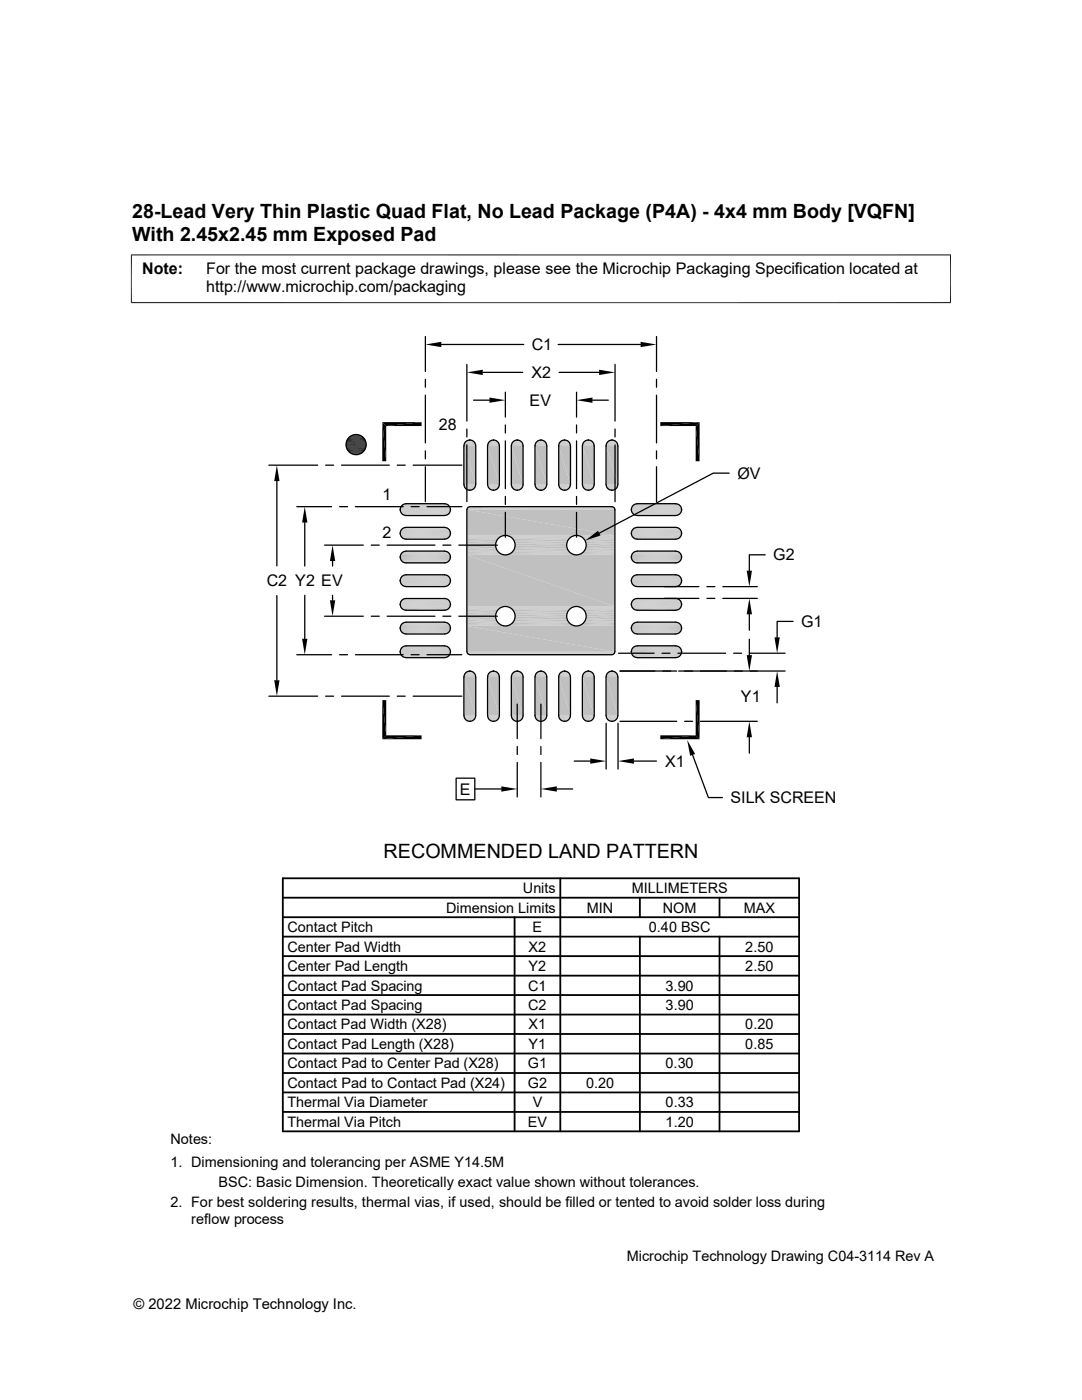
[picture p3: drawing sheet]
<svg xmlns="http://www.w3.org/2000/svg" width="216mm" height="279mm" viewBox="0 0 216 279" stroke-linecap="round" stroke-linejoin="round" font-family="sans-serif">
<path d="M93.2 101.5h29.5M93.2 101.7h29.5M93.2 101.4h29.4M93.3 101.3h29.3M93.4 101.2h29.1M93.5 101.2h28.9M93.5 101.1h28.8" fill="none" stroke="#c0c0c0" stroke-width=".2"/>
<g fill="#c0c0c0">
<path d="M93.2 101.7l29.5 5.1h-29.5z"/>
<path d="M93.2 101.7h29.5v5.1z"/>
</g>
<g fill="none" stroke="#c0c0c0" stroke-width=".2">
<path d="M93.2 106.9h7.4M93.2 107h7.1M93.2 107.1h6.8M93.2 110.4h6.8M93.2 110.6h7.1M93.2 110.7h7.4M101 110.7h13.9M101 106.9h13.9M101.4 110.6h13.1M101.4 107h13.1M101.7 107.1h12.5M101.7 110.4h12.5"/>
<path d="M115.2 106.9h7.5M115.2 110.7h7.5M115.5 110.6h7.2M115.5 107h7.2M115.9 110.4h6.8M115.9 107.1h6.8"/>
</g>
<path d="M93.2 107.4h6.5M102 107.4h11.9M116.2 107.4h6.5" fill="none" stroke="#c0c0c0" stroke-width=".25"/>
<path d="M93.2 107.6h6.2M102.3 107.6h11.3M116.5 107.6h6.2" fill="none" stroke="#c0c0c0" stroke-width=".28"/>
<path d="M93.2 107.9h6M93.2 108.3h5.8M93.2 109.3h5.8M102.5 107.9h10.9M102.7 109.3h10.5M102.7 108.3h10.5M116.7 107.9h6M116.8 109.3h5.9M116.8 108.3h5.9" fill="none" stroke="#c0c0c0" stroke-width=".34"/>
<path d="M93.2 108.6h5.7M93.2 109h5.7M102.7 109h10.4M102.7 108.6h10.4M116.9 109h5.8M116.9 108.6h5.8" fill="none" stroke="#c0c0c0" stroke-width=".36"/>
<path d="M93.2 109.7h6M102.5 109.7h10.9M116.7 109.7h6" fill="none" stroke="#c0c0c0" stroke-width=".32"/>
<path d="M93.2 110h6.2M102.3 110h11.3M116.5 110h6.2" fill="none" stroke="#c0c0c0" stroke-width=".3"/>
<path d="M93.2 110.2h6.5M102 110.2h11.9M116.2 110.2h6.5" fill="none" stroke="#c0c0c0" stroke-width=".23"/>
<g fill="#c0c0c0">
<path d="M93.2 110.7l29.5 10.3h-29.5z"/>
<path d="M93.2 110.7h29.5v10.3z"/>
</g>
<g fill="none" stroke="#c0c0c0" stroke-width=".2">
<path d="M93.2 121.1h7.4M93.2 121.2h7.1M93.2 121.3h6.8M93.2 124.6h6.8M93.2 124.8h7.1M93.2 124.9h7.4M101 124.9h13.9M101 121.1h13.9M101.4 124.8h13.1M101.4 121.2h13.1M101.7 121.3h12.5M101.7 124.6h12.5"/>
<path d="M115.2 121.1h7.5M115.2 124.9h7.5M115.5 124.8h7.2M115.5 121.2h7.2M115.9 124.6h6.8M115.9 121.3h6.8"/>
</g>
<path d="M93.2 121.5h6.5M102 121.5h11.9M116.2 121.5h6.5" fill="none" stroke="#c0c0c0" stroke-width=".23"/>
<path d="M93.2 121.8h6.2M102.3 121.8h11.3M116.5 121.8h6.2" fill="none" stroke="#c0c0c0" stroke-width=".3"/>
<path d="M93.2 122.1h6M102.5 122.1h10.9M116.7 122.1h6" fill="none" stroke="#c0c0c0" stroke-width=".32"/>
<path d="M93.2 122.4h5.8M93.2 123.5h5.8M93.2 123.8h6M102.5 123.8h10.9M102.7 123.5h10.5M102.7 122.4h10.5M116.7 123.8h6M116.8 123.5h5.9M116.8 122.4h5.9" fill="none" stroke="#c0c0c0" stroke-width=".34"/>
<path d="M93.2 122.8h5.7M93.2 123.2h5.7M102.7 123.2h10.4M102.7 122.8h10.4M116.9 123.2h5.8M116.9 122.8h5.8" fill="none" stroke="#c0c0c0" stroke-width=".36"/>
<path d="M93.2 124.2h6.2M102.3 124.2h11.3M116.5 124.2h6.2" fill="none" stroke="#c0c0c0" stroke-width=".28"/>
<path d="M93.2 124.4h6.5M102 124.4h11.9M116.2 124.4h6.5" fill="none" stroke="#c0c0c0" stroke-width=".25"/>
<g fill="#c0c0c0">
<path d="M93.2 124.9l29.5 5.2h-29.5z"/>
<path d="M93.2 124.9h29.5v5.2z"/>
</g>
<g fill="none" stroke="#c0c0c0" stroke-width=".2">
<path d="M79.8 101.8h10.1M79.8 111.3h10.1M79.9 101.4h10M79.9 106.1h10M79.9 115.6h10M79.9 106.7h10M79.9 116.2h10M79.9 102.2h9.9M79.9 106.9h9.9M79.9 111.7h9.9M79.9 116.4h9.9M79.9 101.2h9.9"/>
<path d="M79.9 105.9h9.9M79.9 110.7h9.9M79.9 115.4h9.9M80 102.4h9.7M80 107.1h9.7M80 111.8h9.7M80 116.6h9.7M80 101h9.7M80 105.7h9.7M80 110.5h9.7M80 115.2h9.7M80 119.9h9.7"/>
<path d="M80.1 102.5h9.5M80.1 107.3h9.5M80.1 112h9.5M80.1 116.7h9.5M80.1 100.9h9.5M80.1 105.6h9.5M80.1 110.3h9.5M80.1 115.1h9.5M80.1 119.8h9.5M80.3 100.7h9.2M80.3 105.5h9.2M80.3 110.2h9.2"/>
<path d="M80.3 114.9h9.2M80.3 119.7h9.2M80.3 102.7h9.2M80.3 107.4h9.2M80.3 112.1h9.2M80.3 116.9h9.2M80.4 100.6h8.9M80.4 105.4h8.9M80.4 110.1h8.9M80.4 114.8h8.9M80.4 119.5h8.9M80.4 102.8h8.9"/>
<path d="M80.4 107.5h8.9M80.4 112.2h8.9M80.4 116.9h8.9M80.6 102.8h8.5M80.6 107.6h8.5M80.6 112.3h8.5M80.6 117h8.5M80.6 100.6h8.5M80.6 105.3h8.5M80.6 110h8.5M80.6 114.8h8.5M80.6 119.5h8.5"/>
<path d="M80.8 100.5h8.1M80.8 105.3h8.1M80.8 110h8.1M80.8 119.4h8.1M80.8 107.6h8.1M80.8 112.3h8.1M80.8 117.1h8.1M126 101.8h10M126 111.3h10M126 101.4h10M126 106.1h10M126 115.6h10"/>
<path d="M126 106.7h10M126 116.2h10M126 102.2h9.9M126 106.9h9.9M126 111.7h9.9M126 116.4h9.9M126 101.2h9.9M126 105.9h9.9M126 110.7h9.9M126 115.4h9.9M126.1 101h9.7M126.1 105.7h9.7"/>
<path d="M126.1 110.5h9.7M126.1 115.2h9.7M126.1 119.9h9.7M126.1 102.4h9.7M126.1 107.1h9.7M126.1 111.8h9.7M126.1 116.6h9.7M126.2 102.5h9.5M126.2 107.3h9.5M126.2 112h9.5M126.2 116.7h9.5M126.2 100.9h9.5"/>
<path d="M126.2 105.6h9.5M126.2 110.3h9.5M126.2 115.1h9.5M126.2 119.8h9.5M126.4 100.7h9.2M126.4 105.5h9.2M126.4 110.2h9.2M126.4 114.9h9.2M126.4 119.7h9.2M126.4 102.7h9.2M126.4 107.4h9.2M126.4 112.1h9.2"/>
<path d="M126.4 116.9h9.2M126.6 102.8h8.8M126.6 107.5h8.8M126.6 112.2h8.8M126.6 116.9h8.8M126.6 100.6h8.8M126.6 105.4h8.8M126.6 110.1h8.8M126.6 114.8h8.8M126.6 119.5h8.8M126.7 102.8h8.5M126.7 107.6h8.5"/>
<path d="M126.7 112.3h8.5M126.7 117h8.5M126.7 100.6h8.5M126.7 105.3h8.5M126.7 110h8.5M126.7 114.8h8.5M126.7 119.5h8.5M126.9 107.6h8.1M126.9 112.3h8.1M126.9 117.1h8.1M126.9 100.5h8.1M126.9 105.3h8.1"/>
<path d="M126.9 110h8.1M126.9 119.4h8.1M79.8 120.5h10.1M79.8 130h10.1M79.9 125h10M79.9 130.4h10M79.9 125.7h10M79.9 130.6h9.9M79.9 121.1h9.9M79.9 125.8h9.9M79.9 120.1h9.9M79.9 124.9h9.9"/>
<path d="M79.9 129.6h9.9M80 121.3h9.7M80 126h9.7M80 130.7h9.7M80 124.7h9.7M80 129.4h9.7M80.1 121.4h9.5M80.1 126.2h9.5M80.1 130.9h9.5M80.1 124.5h9.5M80.1 129.2h9.5M80.3 124.4h9.2"/>
<path d="M80.3 129.1h9.2M80.3 121.6h9.2M80.3 126.3h9.2M80.3 131h9.2M80.4 124.3h8.9M80.4 129h8.9M80.4 121.7h8.9M80.4 126.4h8.9M80.4 131.1h8.9M80.6 121.8h8.5M80.6 126.5h8.5M80.6 131.2h8.5"/>
<path d="M80.6 124.2h8.5M80.6 128.9h8.5M80.8 124.2h8.1M80.8 128.9h8.1M80.8 126.5h8.1M80.8 131.2h8.1M93.2 130.1h29.5M93.2 130.2h29.5M93.2 130.3h29.5M93.2 130.4h29.4M93.3 130.5h29.3M93.4 130.6h29.1"/>
<path d="M93.5 130.6h28.9M93.5 130.6h28.8M126 120.5h10M126 130h10M126 125h10M126 130.4h10M126 125.7h10M126 130.6h9.9M126 121.1h9.9M126 125.8h9.9M126 120.1h9.9M126 124.9h9.9"/>
<path d="M126 129.6h9.9M126.1 124.7h9.7M126.1 129.4h9.7M126.1 121.3h9.7M126.1 126h9.7M126.1 130.7h9.7M126.2 121.4h9.5M126.2 126.2h9.5M126.2 130.9h9.5M126.2 124.5h9.5M126.2 129.2h9.5M126.4 124.4h9.2"/>
<path d="M126.4 129.1h9.2M126.4 121.6h9.2M126.4 126.3h9.2M126.4 131h9.2M126.6 121.7h8.8M126.6 126.4h8.8M126.6 131.1h8.8M126.6 124.3h8.8M126.6 129h8.8M126.7 121.8h8.5M126.7 126.5h8.5M126.7 131.2h8.5"/>
<path d="M126.7 124.2h8.5M126.7 128.9h8.5M126.9 126.5h8.1M126.9 131.2h8.1M126.9 124.2h8.1M126.9 128.9h8.1"/>
</g>
<g fill="none" stroke="#c0c0c0" stroke-width=".21">
<path d="M79.8 101.6h10.1M79.8 106.3h10.1M79.8 111.1h10.1M79.8 115.8h10.1M79.8 106.5h10.1M79.8 116h10.1M79.9 110.8h10M79.9 102h10M79.9 111.5h10M126 101.6h10M126 106.3h10M126 111.1h10"/>
<path d="M126 115.8h10M126 106.5h10M126 116h10M126 110.8h10M126 102h10M126 111.5h10M79.8 125.2h10.1M79.8 120.7h10.1M79.8 125.5h10.1M79.8 130.2h10.1M79.9 120.3h10M79.9 129.8h10"/>
<path d="M79.9 120.9h10M126 125.2h10M126 120.7h10M126 125.5h10M126 130.2h10M126 120.3h10M126 129.8h10M126 120.9h10"/>
</g>
<g fill="#c0c0c0">
<path d="M93.5 133.9h.4z"/>
<path d="M98.3 133.9h.4z"/>
<path d="M103 133.9h.4z"/>
<path d="M107.7 133.9h.4z"/>
<path d="M112.5 133.9h.3z"/>
<path d="M117.2 133.9h.4z"/>
<path d="M121.9 133.9h.4z"/>
<path d="M112.4 133.9h.5z"/>
<path d="M112.5 133.9h.4z"/>
<path d="M107.7 133.9h.5z"/>
<path d="M93.5 133.9h.5z"/>
<path d="M98.1 134h.8z"/>
<path d="M98.3 133.9l.6 .1z"/>
<path d="M93.3 134h.8z"/>
<path d="M93.5 133.9l.6 .1z"/>
<path d="M121.7 134h.9z"/>
<path d="M121.9 133.9l.7 .1z"/>
<path d="M116.9 134h.9z"/>
<path d="M117.2 133.9l.6 .1z"/>
<path d="M112.2 134h.9z"/>
<path d="M112.4 133.9l.7 .1z"/>
<path d="M107.5 134h.9z"/>
<path d="M107.7 133.9l.7 .1z"/>
<path d="M102.7 134h1z"/>
<path d="M103 133.9l.7 .1z"/>
<path d="M98 134h.9z"/>
<path d="M93.3 134h.9z"/>
<path d="M97.9 134.1h1.2z"/>
<path d="M98 134l1.1 .1z"/>
<path d="M93.2 134.1h1.1z"/>
<path d="M93.3 134l1 .1z"/>
<path d="M121.5 134.1l.2-.1 1.1 .1z"/>
<path d="M121.7 134l1.1 .1z"/>
<path d="M116.7 134.1l.2-.1 1.1 .1z"/>
<path d="M116.9 134l1.1 .1z"/>
<path d="M112 134.1l.2-.1 1.1 .1z"/>
<path d="M112.2 134l1.1 .1z"/>
<path d="M107.3 134.1l.2-.1 1.1 .1z"/>
<path d="M107.5 134l1.1 .1z"/>
<path d="M102.6 134.1l.1-.1 1.2 .1z"/>
<path d="M102.7 134l1.2 .1z"/>
<path d="M97.8 134.1h1.3z"/>
<path d="M93.1 134.1h1.3z"/>
<path d="M93.2 134.1h1.2z"/>
<path d="M97.7 134.2h1.5z"/>
<path d="M97.8 134.1l1.4 .1z"/>
<path d="M93 134.2h1.5z"/>
<path d="M93.1 134.1l1.4 .1z"/>
<path d="M121.3 134.3l.2-.2 1.5 .2z"/>
<path d="M121.5 134.1h1.3l.2 .2z"/>
<path d="M116.5 134.3l.2-.2 1.5 .2z"/>
<path d="M116.7 134.1h1.3l.2 .2z"/>
<path d="M111.8 134.3l.2-.2 1.5 .2z"/>
<path d="M112 134.1h1.3l.2 .2z"/>
<path d="M107.1 134.3l.2-.2 1.5 .2z"/>
<path d="M107.3 134.1h1.3l.2 .2z"/>
<path d="M102.4 134.3l.2-.2 1.4 .2z"/>
<path d="M102.6 134.1h1.3l.1 .2z"/>
<path d="M97.6 134.3h1.7z"/>
<path d="M97.7 134.2l1.6 .1z"/>
<path d="M92.9 134.3h1.7z"/>
<path d="M93 134.2l1.6 .1z"/>
<path d="M97.6 134.3h1.8h-1.8z"/>
<path d="M97.6 134.3h1.8z"/>
<path d="M92.9 134.3h1.7h-1.8z"/>
<path d="M121.3 134.3l1.8 .2h-2z"/>
<path d="M121.3 134.3h1.7l.1 .2z"/>
<path d="M116.5 134.3l1.9 .2h-2z"/>
<path d="M116.5 134.3h1.7l.2 .2z"/>
<path d="M111.8 134.3l1.8 .2h-1.9z"/>
<path d="M111.8 134.3h1.7l.1 .2z"/>
<path d="M107.1 134.3l1.8 .2h-1.9z"/>
<path d="M107.1 134.3h1.7l.1 .2z"/>
<path d="M102.4 134.3l1.8 .2h-2z"/>
<path d="M102.4 134.3h1.6l.2 .2z"/>
<path d="M97.6 134.3l1.9 .2h-2z"/>
<path d="M97.6 134.3h1.8l.1 .2z"/>
<path d="M92.8 134.3l1.9 .2h-1.9z"/>
<path d="M92.8 134.3h1.8l.1 .2z"/>
</g>
<path d="M97.5 134.5h2" fill="none" stroke="#c0c0c0" stroke-width=".2"/>
<path d="M97.5 134.5h2z" fill="#c0c0c0"/>
<path d="M92.7 134.5h2.1" fill="none" stroke="#c0c0c0" stroke-width=".2"/>
<path d="M92.8 134.5h2z" fill="#c0c0c0"/>
<g fill="none" stroke="#c0c0c0" stroke-width=".2">
<path d="M92.6 134.8h2.3M92.6 134.9h2.3M92.6 134.7h2.2M92.6 134.6h2.2M97.3 134.8h2.3M97.3 134.9h2.3M97.4 134.7h2.2M97.4 134.6h2.2M102.1 134.5h2.2M106.8 134.5h2.2M111.6 134.5h2.1M116.3 134.5h2.2"/>
<path d="M121 134.5h2.2"/>
</g>
<path d="M102 135h2.4M102 134.8h2.4M106.7 135h2.4M106.8 134.8h2.3M111.5 135h2.3M111.5 134.8h2.3M116.2 135h2.4M116.2 134.8h2.4M120.9 135h2.4M120.9 134.8h2.4" fill="none" stroke="#c0c0c0" stroke-width=".23"/>
<path d="M92.6 135h2.3M97.3 135h2.4" fill="none" stroke="#c0c0c0" stroke-width=".21"/>
<g fill="#c0c0c0">
<path d="M120.9 135.1l2.4 7.7h-2.4z"/>
<path d="M120.9 135.1h2.4v7.7z"/>
<path d="M116.2 135.1l2.4 7.7h-2.4z"/>
<path d="M116.2 135.1h2.4v7.7z"/>
<path d="M111.5 135.1l2.3 7.7h-2.3z"/>
<path d="M111.5 135.1h2.3v7.7z"/>
<path d="M106.7 135.1l2.4 7.7h-2.4z"/>
<path d="M106.7 135.1h2.4v7.7z"/>
<path d="M102 135.1l2.4 7.7h-2.4z"/>
<path d="M102 135.1h2.4v7.7z"/>
<path d="M97.3 135.1l2.4 7.7h-2.4z"/>
<path d="M97.3 135.1h2.4v7.7z"/>
<path d="M92.6 135.1l2.3 7.7h-2.3z"/>
<path d="M92.6 135.1h2.3v7.7z"/>
</g>
<path d="M92.6 142.9h2.3M92.6 143.3h2.2M97.3 142.9h2.4M97.4 143.3h2.2" fill="none" stroke="#c0c0c0" stroke-width=".2"/>
<path d="M102 142.9h2.4M106.7 142.9h2.4M111.5 142.9h2.3M116.2 142.9h2.4M120.9 142.9h2.4" fill="none" stroke="#c0c0c0" stroke-width=".23"/>
<path d="M92.6 143.1h2.3M97.3 143.1h2.3M102 143.1h2.4M102.1 143.3h2.2M106.8 143.1h2.3M106.8 143.3h2.2M111.5 143.1h2.3M111.6 143.3h2.1M116.2 143.1h2.4M116.3 143.3h2.2M120.9 143.1h2.4M121 143.3h2.2" fill="none" stroke="#c0c0c0" stroke-width=".21"/>
<path d="M97.5 143.4l1.9 .2h-1.8z" fill="#c0c0c0"/>
<path d="M97.5 143.5h2" fill="none" stroke="#c0c0c0" stroke-width=".2"/>
<path d="M92.7 143.4l2 .2h-1.9z" fill="#c0c0c0"/>
<path d="M92.7 143.5h2.1" fill="none" stroke="#c0c0c0" stroke-width=".2"/>
<g fill="#c0c0c0">
<path d="M121.1 143.4l1.9 .2h-1.7z"/>
<path d="M121.1 143.4h2l-.1 .2z"/>
<path d="M116.4 143.4l1.8 .2h-1.7z"/>
<path d="M116.4 143.4h2l-.2 .2z"/>
<path d="M111.7 143.4l1.8 .2h-1.7z"/>
<path d="M111.7 143.4h1.9l-.1 .2z"/>
<path d="M107 143.4l1.8 .2h-1.7z"/>
<path d="M107 143.4h1.9l-.1 .2z"/>
<path d="M102.2 143.4l1.8 .2h-1.6z"/>
<path d="M102.2 143.4h2l-.2 .2z"/>
<path d="M97.6 143.6l1.6 .1h-1.5z"/>
<path d="M97.6 143.6h1.8l-.2 .1z"/>
<path d="M92.8 143.6l1.7 .1h-1.5z"/>
<path d="M92.8 143.6h1.9l-.2 .1z"/>
<path d="M121.3 143.6l1.5 .2h-1.3z"/>
<path d="M121.3 143.6h1.7l-.2 .2z"/>
<path d="M116.5 143.6l1.5 .2h-1.3z"/>
<path d="M116.5 143.6h1.7l-.2 .2z"/>
<path d="M111.8 143.6l1.5 .2h-1.3z"/>
<path d="M111.8 143.6h1.7l-.2 .2z"/>
<path d="M107.1 143.6l1.5 .2h-1.3z"/>
<path d="M107.1 143.6h1.7l-.2 .2z"/>
<path d="M102.4 143.6l1.5 .2h-1.3z"/>
<path d="M102.4 143.6h1.6l-.1 .2z"/>
<path d="M97.7 143.7l1.4 .1h-1.2z"/>
<path d="M97.7 143.7h1.5l-.1 .1z"/>
<path d="M93 143.7l1.3 .1h-1.1z"/>
<path d="M93 143.7h1.5l-.2 .1z"/>
<path d="M121.5 143.8l1.1 .1z"/>
<path d="M121.5 143.8h1.3l-.2 .1z"/>
<path d="M116.7 143.8l1.1 .1z"/>
<path d="M116.7 143.8h1.3l-.2 .1z"/>
<path d="M112 143.8l1.1 .1z"/>
<path d="M112 143.8h1.3l-.2 .1z"/>
<path d="M107.3 143.8l1.1 .1z"/>
<path d="M107.3 143.8h1.3l-.2 .1z"/>
<path d="M102.6 143.8l1.1 .1z"/>
<path d="M102.6 143.8h1.3l-.2 .1z"/>
<path d="M97.9 143.8l1 .1z"/>
<path d="M97.9 143.8h1.2z"/>
<path d="M93.2 143.8l.9 .1z"/>
<path d="M93.2 143.8h1.1z"/>
<path d="M121.7 143.9h.6z"/>
<path d="M121.7 143.9h.9z"/>
<path d="M116.9 143.9h.7z"/>
<path d="M116.9 143.9h.9z"/>
<path d="M112.2 143.9h.7z"/>
<path d="M112.2 143.9h.9z"/>
<path d="M107.5 143.9h.7z"/>
<path d="M107.5 143.9h.9z"/>
<path d="M102.7 143.9h.7z"/>
<path d="M102.7 143.9h1z"/>
<path d="M93.5 144h.4z"/>
<path d="M98.3 144h.4z"/>
<path d="M103 144h.4z"/>
<path d="M107.7 144h.4z"/>
<path d="M112.5 144h.3z"/>
<path d="M117.2 144h.4z"/>
<path d="M121.9 144h.4z"/>
<path d="M121.9 143.9l.4 .1z"/>
<path d="M121.9 143.9h.4z"/>
<path d="M117.2 143.9l.4 .1z"/>
<path d="M117.2 143.9h.4z"/>
<path d="M112.4 143.9l.4 .1z"/>
<path d="M112.4 143.9h.5z"/>
<path d="M107.7 143.9l.4 .1z"/>
<path d="M107.7 143.9h.5z"/>
<path d="M103 143.9l.4 .1z"/>
<path d="M103 143.9h.4z"/>
<path d="M98.1 143.9l.6 .1z"/>
<path d="M98.1 143.9h.8z"/>
<path d="M93.3 143.9l.6 .1z"/>
<path d="M93.3 143.9h.8z"/>
<path d="M93.5 87.8h.4z"/>
<path d="M98.3 87.8h.4z"/>
<path d="M103 87.8h.4z"/>
<path d="M107.7 87.8h.4z"/>
<path d="M112.5 87.8h.3z"/>
<path d="M117.2 87.8h.4z"/>
<path d="M121.9 87.8h.4z"/>
<path d="M112.4 87.8h.5z"/>
<path d="M112.5 87.8h.4z"/>
<path d="M107.7 87.8h.5z"/>
<path d="M98.1 87.9h.8z"/>
<path d="M98.3 87.8l.6 .1z"/>
<path d="M93.3 87.9h.8z"/>
<path d="M93.5 87.8l.6 .1z"/>
<path d="M121.7 87.9h.9z"/>
<path d="M121.9 87.8l.7 .1z"/>
<path d="M116.9 87.9h.9z"/>
<path d="M117.2 87.8l.6 .1z"/>
<path d="M112.2 87.9h.9z"/>
<path d="M112.4 87.8l.7 .1z"/>
<path d="M107.5 87.9h.9z"/>
<path d="M107.7 87.8l.7 .1z"/>
<path d="M102.7 87.9h1z"/>
<path d="M103 87.8l.7 .1z"/>
<path d="M97.9 88h1.2z"/>
<path d="M98.1 87.9l1 .1z"/>
<path d="M93.2 88h1.1z"/>
<path d="M93.3 87.9l1 .1z"/>
<path d="M121.5 88l.2-.1 1.1 .1z"/>
<path d="M121.7 87.9l1.1 .1z"/>
<path d="M116.7 88l.2-.1 1.1 .1z"/>
<path d="M116.9 87.9l1.1 .1z"/>
<path d="M112 88l.2-.1 1.1 .1z"/>
<path d="M112.2 87.9l1.1 .1z"/>
<path d="M107.3 88l.2-.1 1.1 .1z"/>
<path d="M107.5 87.9l1.1 .1z"/>
<path d="M102.6 88l.1-.1 1.2 .1z"/>
<path d="M102.7 87.9l1.2 .1z"/>
<path d="M97.7 88.1l.2-.1 1.3 .1z"/>
<path d="M97.9 88h1.2l.1 .1z"/>
<path d="M93 88.1l.2-.1 1.3 .1z"/>
<path d="M93.2 88h1.1l.2 .1z"/>
<path d="M121.3 88.2l.2-.2 1.5 .2z"/>
<path d="M121.5 88h1.3l.2 .2z"/>
<path d="M116.5 88.2l.2-.2 1.5 .2z"/>
<path d="M116.7 88h1.3l.2 .2z"/>
<path d="M111.8 88.2l.2-.2 1.5 .2z"/>
<path d="M112 88h1.3l.2 .2z"/>
<path d="M107.1 88.2l.2-.2 1.5 .2z"/>
<path d="M107.3 88h1.3l.2 .2z"/>
<path d="M102.4 88.2l.2-.2 1.4 .2z"/>
<path d="M102.6 88h1.3l.1 .2z"/>
<path d="M97.6 88.2l.1-.1 1.7 .1z"/>
<path d="M97.7 88.1h1.5l.2 .1z"/>
<path d="M92.8 88.2l.2-.1 1.7 .1z"/>
<path d="M93 88.1h1.5l.2 .1z"/>
<path d="M121.3 88.2l1.8 .1h-2z"/>
<path d="M121.3 88.2h1.7l.1 .1z"/>
<path d="M116.5 88.2l1.9 .1h-2z"/>
<path d="M116.5 88.2h1.7l.2 .1z"/>
<path d="M111.8 88.2l1.8 .1h-1.9z"/>
<path d="M111.8 88.2h1.7l.1 .1z"/>
<path d="M107.1 88.2l1.8 .1h-1.9z"/>
<path d="M107.1 88.2h1.7l.1 .1z"/>
<path d="M102.4 88.2l1.8 .1h-2z"/>
<path d="M102.4 88.2h1.6l.2 .1z"/>
</g>
<path d="M97.5 88.3h2" fill="none" stroke="#c0c0c0" stroke-width=".2"/>
<path d="M97.6 88.2h1.8l.1 .2z" fill="#c0c0c0"/>
<path d="M92.7 88.3h2.1" fill="none" stroke="#c0c0c0" stroke-width=".2"/>
<path d="M92.8 88.2h1.9l.1 .2z" fill="#c0c0c0"/>
<path d="M92.6 88.7h2.3M97.3 88.7h2.3M102 88.6h2.4M102.1 88.4h2.2M106.8 88.6h2.3M106.8 88.4h2.2M111.5 88.6h2.3M111.6 88.4h2.1M116.2 88.6h2.4M116.3 88.4h2.2M120.9 88.6h2.4M121 88.4h2.2" fill="none" stroke="#c0c0c0" stroke-width=".21"/>
<path d="M92.6 88.9h2.3M92.6 88.5h2.2M97.3 88.9h2.4M97.4 88.5h2.2" fill="none" stroke="#c0c0c0" stroke-width=".2"/>
<path d="M102 88.9h2.4M106.7 88.9h2.4M111.5 88.9h2.3M116.2 88.9h2.4M120.9 88.9h2.4" fill="none" stroke="#c0c0c0" stroke-width=".23"/>
<g fill="#c0c0c0">
<path d="M120.9 89l2.4 7.7h-2.4z"/>
<path d="M120.9 89h2.4v7.7z"/>
<path d="M116.2 89l2.4 7.7h-2.4z"/>
<path d="M116.2 89h2.4v7.7z"/>
<path d="M111.5 89l2.3 7.7h-2.3z"/>
<path d="M111.5 89h2.3v7.7z"/>
<path d="M106.7 89l2.4 7.7h-2.4z"/>
<path d="M106.7 89h2.4v7.7z"/>
<path d="M102 89l2.4 7.7h-2.4z"/>
<path d="M102 89h2.4v7.7z"/>
<path d="M97.3 89l2.4 7.7h-2.4z"/>
<path d="M97.3 89h2.4v7.7z"/>
<path d="M92.6 89l2.3 7.7h-2.3z"/>
<path d="M92.6 89h2.3v7.7z"/>
</g>
<path d="M92.6 96.8h2.3M97.3 96.8h2.4" fill="none" stroke="#c0c0c0" stroke-width=".21"/>
<path d="M102 96.8h2.4M102 97h2.4M106.7 96.8h2.4M106.8 97h2.3M111.5 96.8h2.3M111.5 97h2.3M116.2 96.8h2.4M116.2 97h2.4M120.9 96.8h2.4M120.9 97h2.4" fill="none" stroke="#c0c0c0" stroke-width=".23"/>
<path d="M92.6 97h2.3M92.6 97.2h2.2M97.3 97h2.3M97.4 97.2h2.2M102.1 97.2h2.2M106.8 97.2h2.2M111.6 97.2h2.1M116.3 97.2h2.2M121 97.2h2.2" fill="none" stroke="#c0c0c0" stroke-width=".2"/>
<path d="M97.5 97.3l1.9 .1h-1.8z" fill="#c0c0c0"/>
<path d="M97.5 97.3h2" fill="none" stroke="#c0c0c0" stroke-width=".2"/>
<path d="M92.7 97.3l2 .1h-1.9z" fill="#c0c0c0"/>
<path d="M92.7 97.3h2.1" fill="none" stroke="#c0c0c0" stroke-width=".2"/>
<g fill="#c0c0c0">
<path d="M121.1 97.3l1.9 .2h-1.7z"/>
<path d="M121.1 97.3h2l-.1 .2z"/>
<path d="M116.4 97.3l1.8 .2h-1.7z"/>
<path d="M116.4 97.3h2l-.2 .2z"/>
<path d="M111.7 97.3l1.8 .2h-1.7z"/>
<path d="M111.7 97.3h1.9l-.1 .2z"/>
<path d="M107 97.3l1.8 .2h-1.7z"/>
<path d="M107 97.3h1.9l-.1 .2z"/>
<path d="M102.2 97.3l1.8 .2h-1.6z"/>
<path d="M102.2 97.3h2l-.2 .2z"/>
<path d="M97.6 97.4l1.6 .2h-1.5z"/>
<path d="M97.6 97.4h1.8l-.2 .2z"/>
<path d="M92.8 97.4l1.7 .2h-1.5z"/>
<path d="M92.8 97.4h1.9l-.2 .2z"/>
<path d="M121.3 97.5l1.5 .2h-1.3z"/>
<path d="M121.3 97.5h1.7l-.2 .2z"/>
<path d="M116.5 97.5l1.5 .2h-1.3z"/>
<path d="M116.5 97.5h1.7l-.2 .2z"/>
<path d="M111.8 97.5l1.5 .2h-1.3z"/>
<path d="M111.8 97.5h1.7l-.2 .2z"/>
<path d="M107.1 97.5l1.5 .2h-1.3z"/>
<path d="M107.1 97.5h1.7l-.2 .2z"/>
<path d="M102.4 97.5l1.5 .2h-1.3z"/>
<path d="M102.4 97.5h1.6l-.1 .2z"/>
<path d="M97.7 97.6l1.4 .1h-1.2z"/>
<path d="M97.7 97.6h1.5l-.1 .1z"/>
<path d="M93 97.6l1.3 .1h-1.1z"/>
<path d="M93 97.6h1.5l-.2 .1z"/>
<path d="M121.5 97.7l1.1 .1z"/>
<path d="M121.5 97.7h1.3l-.2 .1z"/>
<path d="M116.7 97.7l1.1 .1z"/>
<path d="M116.7 97.7h1.3l-.2 .1z"/>
<path d="M112 97.7l1.1 .1z"/>
<path d="M112 97.7h1.3l-.2 .1z"/>
<path d="M107.3 97.7l1.1 .1z"/>
<path d="M107.3 97.7h1.3l-.2 .1z"/>
<path d="M102.6 97.7l1.1 .1z"/>
<path d="M102.6 97.7h1.3l-.2 .1z"/>
<path d="M97.9 97.7l1 .1z"/>
<path d="M97.9 97.7h1.2z"/>
<path d="M93.2 97.7l.9 .1z"/>
<path d="M93.2 97.7h1.1z"/>
<path d="M121.7 97.8h.6z"/>
<path d="M121.7 97.8h.9z"/>
<path d="M116.9 97.8h.7z"/>
<path d="M116.9 97.8h.9z"/>
<path d="M112.2 97.8h.7z"/>
<path d="M112.2 97.8h.9z"/>
<path d="M107.5 97.8h.7z"/>
<path d="M107.5 97.8h.9z"/>
<path d="M102.7 97.8h.7z"/>
<path d="M102.7 97.8h1z"/>
<path d="M93.5 97.8h.4z"/>
<path d="M98.3 97.8h.4z"/>
<path d="M103 97.8h.4z"/>
<path d="M107.7 97.8h.4z"/>
<path d="M112.5 97.8h.3z"/>
<path d="M117.2 97.8h.4z"/>
<path d="M121.9 97.8h.4z"/>
<path d="M112.4 97.8h.4z"/>
<path d="M112.4 97.8h.5z"/>
<path d="M107.7 97.8h.5z"/>
<path d="M98.1 97.8h.6z"/>
<path d="M98.1 97.8h.8z"/>
<path d="M93.3 97.8h.6z"/>
<path d="M93.3 97.8h.8z"/>
</g>
<g fill="none" stroke="#000" stroke-width=".25">
<path d="M84.9 67.2v6.9M84.9 75.7v1.6M84.9 78.9v9.5M88.1 68.7h16.4M93.2 72.7v11.3M94.5 79.9h3.2M96.3 74.3h8M100.8 78.3v4.9M111.4 68.7h16.4M111.6 74.3h7.9M115 78.3v4.9M118.2 79.9h3.2"/>
<path d="M122.7 72.7v11.3M131 67.2v6.9M131 75.7v1.6M131 78.9v9.5M53.7 92.8h9.7M55.2 96v16.9M65 92.8h1.6M68.2 92.8h9.5M79.3 92.8h1.6M82.4 92.8h9.8M84.9 90v1.6M84.9 93.2v6.9"/>
<path d="M92.9 88.2a1.16 1.16 0 0 1 1.3-.3 1.16 1.16 0 0 1 .7 1.1v7.7a1.17 1.17 0 0 1-1.1 1.1 1.17 1.17 0 0 1-1.2-1.1v-7.7zM93.2 85.6v1.6M93.2 88.8v11.3M93.7 97.9h.1M93.7 87.8h.1M97.3 89v7.7M98.5 87.8a1.16 1.16 0 0 0-1.2 1.2M98.5 97.9h.1M98.5 87.8h.1M98.5 87.8a1.16 1.16 0 0 1 1.1 1.2M99.6 96.7a1.16 1.16 0 0 1-1.1 1.1 1.16 1.16 0 0 1-1.2-1.1M99.7 89v7.7"/>
<path d="M100.8 84.8v1.6M100.8 88v9.5M100.8 99.1v1.6M102 89v7.7M103.2 87.8a1.16 1.16 0 0 1 1.2 1.2v7.7a1.16 1.16 0 0 1-1.2 1.1 1.16 1.16 0 0 1-1.2-1.1M103.2 87.8a1.16 1.16 0 0 0-1.2 1.2M103.2 97.9h.1M103.2 87.8h.1M107.1 88.2a1.16 1.16 0 0 1 1.3-.3 1.16 1.16 0 0 1 .7 1.1v7.7a1.17 1.17 0 0 1-1.2 1.1 1.17 1.17 0 0 1-1.1-1.1l-.1-7.7zM107.9 97.9h.1M107.9 87.8h.1M111.8 88.2a1.16 1.16 0 0 1 1.3-.3 1.16 1.16 0 0 1 .7 1.1v7.7a1.17 1.17 0 0 1-1.1 1.1 1.17 1.17 0 0 1-1.2-1.1v-7.7z"/>
<path d="M112.6 97.9h.1M112.6 87.8h.1M115 84.8v1.6M115 88v9.5M115 99.1v1.6M116.2 89v7.7M117.4 87.8a1.16 1.16 0 0 1 1.2 1.2v7.7a1.17 1.17 0 0 1-1.2 1.1 1.17 1.17 0 0 1-1.2-1.1M117.4 87.8a1.16 1.16 0 0 0-1.2 1.2M117.4 97.9h.1M117.4 87.8h.1M120.9 89v7.7M122.1 87.8a1.16 1.16 0 0 1 1.2 1.2"/>
<path d="M122.1 87.8a1.16 1.16 0 0 0-1.2 1.2M122.1 97.9h.1M122.1 87.8h.1M122.7 85.6v1.6M122.7 88.8v11.3M123.3 96.7a1.16 1.16 0 0 1-1.2 1.1 1.16 1.16 0 0 1-1.2-1.1M123.3 89v7.7M131 90v1.6M131 93.2v6.9M145.5 94.4h-3.2l-22.7 12M55.2 118.9v16.9M59.2 101.1h7"/>
<path d="M60.8 104.3v8.7M60.8 118.8v8.7M64.8 108.8h7.7M66.4 112v1M66.4 118.8v1M67.8 101.1h1.5M70.9 101.1h9.6M74.1 108.8h1.6M77.3 108.8h9.5M79.8 101.7h.1M79.8 106.4h.1M79.8 111.2h.1"/>
<path d="M79.8 115.9h.1M79.9 101.7a1.16 1.16 0 0 0 1.1 1.2M79.9 106.4a1.16 1.16 0 0 0 1.1 1.2h7.7a1.19 1.19 0 0 0 1.2-1.2M79.9 111.2a1.16 1.16 0 0 0 1.1 1.1h7.7a1.16 1.16 0 0 0 1.2-1.1M79.9 115.9a1.16 1.16 0 0 0 1.1 1.2M81 114.7a1.16 1.16 0 0 0-1.1 1.2M81 102.9h7.7M81 117.1h7.7M81 114.7h7.7M82 101.1h1.6M85.2 101.1h7M88.4 108.8h1.6"/>
<path d="M88.7 114.7a1.16 1.16 0 0 1 1.2 1.2M89.9 101.7a1.16 1.16 0 0 0-1.2-1.2h-7.7a1.19 1.19 0 0 0-1.1 1.2M89.9 106.4a1.16 1.16 0 0 0-1.2-1.1l-7.7-.1a1.19 1.19 0 0 0-1.1 1.2M89.9 111.2a1.16 1.16 0 0 0-1.2-1.2h-7.7a1.19 1.19 0 0 0-1.1 1.2M89.9 101.7a1.16 1.16 0 0 1-1.2 1.2M89.9 115.9a1.16 1.16 0 0 1-1.2 1.2M89.9 101.7h.1M89.9 106.4h.1M89.9 111.2h.1M89.9 115.9h.1M91.5 108.8h7.8M93.2 101.7v28.4"/>
<path d="M100.8 102.3v4.9M115 102.3v4.9M122.7 101.7l-.2-.4-.4-.2h-28.4l-.4 .2-.1 .4M122.7 101.7v28.4M126 101.7h.1M126 106.4h.1M126 111.2h.1M126 115.9h.1M126 101.7a1.16 1.16 0 0 0 1.1 1.2M126 115.9a1.16 1.16 0 0 0 1.1 1.2M126 101.7a1.19 1.19 0 0 1 1.1-1.2h7.7a1.16 1.16 0 0 1 1.2 1.2 1.16 1.16 0 0 1-1.2 1.2M126.3 105.6l.8-.4 7.7 .1a1.16 1.16 0 0 1 1.2 1.1 1.16 1.16 0 0 1-1.2 1.2h-7.7a1.18 1.18 0 0 1-1-.7 1.18 1.18 0 0 1 .2-1.3z"/>
<path d="M126.3 110.3l.8-.3h7.7a1.16 1.16 0 0 1 1.2 1.2 1.16 1.16 0 0 1-1.2 1.1h-7.7a1.16 1.16 0 0 1-1-.7 1.16 1.16 0 0 1 .2-1.3zM127.1 102.9h7.7M127.1 117.1h12.4M127.1 114.7a1.16 1.16 0 0 0-1.1 1.2M127.1 114.7h7.7M134.8 114.7a1.16 1.16 0 0 1 1.2 1.2 1.16 1.16 0 0 1-1.2 1.2M134.8 119.4a1.16 1.16 0 0 1 1.2 1.2 1.16 1.16 0 0 1-1.2 1.2M136 101.7h.1M136 106.4h.1M136 111.2h.1M136 115.9h.1M139.5 119.4h-12.4a1.16 1.16 0 0 0-1.1 1.2"/>
<path d="M141.1 117.1h1.5M141.1 119.4h1.5M144.2 117.1h6.9M144.2 119.4h6.9M152.7 110.7h-3.2v3.2M53.7 138.9h9.7M59.2 130.7h7M64.8 123h7.7M65 138.9h1.6M67.8 130.7h1.5M68.2 138.9h9.5M70.9 130.7h9.6"/>
<path d="M74.1 123h1.6M77.3 123h9.5M79.3 138.9h1.6M79.8 120.6h.1M79.8 125.3h.1M79.8 130.1h.1M79.9 120.6a1.16 1.16 0 0 1 1.1-1.2h7.7a1.16 1.16 0 0 1 1.2 1.2M79.9 125.3a1.19 1.19 0 0 1 1.1-1.1h7.7a1.16 1.16 0 0 1 1.2 1.1M79.9 130.1a1.19 1.19 0 0 1 1.1-1.2h7.7a1.16 1.16 0 0 1 1.2 1.2M79.9 120.6a1.16 1.16 0 0 0 1.1 1.2M79.9 125.3a1.16 1.16 0 0 0 1.1 1.2M81 121.8h7.7"/>
<path d="M81 126.5h7.7M82 130.7h1.6M82.4 138.9h9.8M85.2 130.7h7M88.4 123h1.6M89.9 120.6a1.16 1.16 0 0 1-1.2 1.2M89.9 125.3a1.16 1.16 0 0 1-1.2 1.2M89.9 130.1a1.19 1.19 0 0 1-1.2 1.2l-7.7-.1a1.16 1.16 0 0 1-1.1-1.1M89.9 120.6h.1M89.9 125.3h.1M89.9 130.1h.1M91.5 123h7.8"/>
<path d="M93.7 133.9a1.16 1.16 0 0 0-1.1 1.2v7.7a1.19 1.19 0 0 0 1.1 1.2M93.7 133.9h.1M93.7 133.9a1.19 1.19 0 0 1 1.2 1.2v7.7a1.16 1.16 0 0 1-1.2 1.2M97.3 135.1v7.7M98.5 133.9a1.16 1.16 0 0 0-1.2 1.2M98.5 133.9h.1M98.5 133.9a1.16 1.16 0 0 1 1.1 1.2M99.7 135.1v7.7M102 135.1v7.7M103.2 133.9a1.16 1.16 0 0 1 1.2 1.2v7.7a1.16 1.16 0 0 1-1.2 1.2M103.2 133.9a1.16 1.16 0 0 0-1.2 1.2M103.2 133.9h.1"/>
<path d="M107.9 133.9a1.19 1.19 0 0 1 1.2 1.2v7.7a1.16 1.16 0 0 1-1.2 1.2M107.9 133.9a1.16 1.16 0 0 0-1.1 1.2l-.1 7.7a1.19 1.19 0 0 0 1.2 1.2M107.9 133.9h.1M112.6 133.9a1.19 1.19 0 0 1 1.2 1.2v7.7a1.16 1.16 0 0 1-1.2 1.2M112.6 133.9a1.16 1.16 0 0 0-1.1 1.2v7.7a1.16 1.16 0 0 0 1.1 1.2M112.6 133.9h.1M116.2 135.1v7.7M117.4 133.9a1.19 1.19 0 0 1 1.2 1.2v7.7a1.16 1.16 0 0 1-1.2 1.2M117.4 133.9a1.16 1.16 0 0 0-1.2 1.2M117.4 133.9h.1M120.9 135.1v7.7M122.1 133.9a1.16 1.16 0 0 1 1.2 1.2"/>
<path d="M122.1 133.9a1.16 1.16 0 0 0-1.2 1.2M122.1 133.9h.1M122.7 130.1l-.2 .4-.4 .1-28.4 .1-.4-.2-.1-.4M123.3 135.1v7.7M123.4 130.4h7.1M123.7 133.9h11.3M126 120.6h.1M126 125.3h.1M126 130.1h.1M126 120.6a1.16 1.16 0 0 0 1.1 1.2M126 125.3a1.16 1.16 0 0 0 1.1 1.2M126 125.3a1.19 1.19 0 0 1 1.1-1.1h7.7a1.16 1.16 0 0 1 1.2 1.1 1.16 1.16 0 0 1-1.2 1.2"/>
<path d="M126.3 129.2l.8-.3h7.7a1.16 1.16 0 0 1 1.2 1.2 1.16 1.16 0 0 1-1.2 1.1l-7.7 .1a1.18 1.18 0 0 1-1-.8 1.18 1.18 0 0 1 .2-1.3zM127.1 121.8h7.7M127.1 126.5h7.7M132.1 130.4h1.6M135.3 130.4h9.5M135.4 133.9h21.3M136 120.6h.1M136 125.3h.1M136 130.1h.1M146.4 130.4h1.6M149.5 122.6v3.2M149.5 127.6v3.1"/>
<path d="M149.6 130.4h7.1M155.1 137.1v3.2M158.2 124h-3.1v3.2M91 155.3h3.7v4.3h-3.7zM93.7 144h.1M94.7 157.5h5.3M97.3 142.8a1.16 1.16 0 0 0 1.2 1.2M98.5 144h.1M99.6 142.8a1.16 1.16 0 0 1-1.1 1.2M102 142.8a1.16 1.16 0 0 0 1.2 1.2M103.2 144h.1M103.2 140.5v6.9"/>
<path d="M103.2 149v1.6M103.2 152.2v6.8M107.9 144h.1M107.9 140.5v6.9M107.9 149v1.6M107.9 152.2v6.8M111.1 157.5h3.2M112.6 144h.1M114.6 151.9h3.2M116.2 142.8a1.16 1.16 0 0 0 1.2 1.2M117.4 144h.1M120.9 142.8a1.16 1.16 0 0 0 1.2 1.2"/>
<path d="M120.9 144.4v9.1M122.1 144h.1M123.3 142.8a1.16 1.16 0 0 1-1.2 1.2M123.3 144.4v9.1M123.7 144h11.3M126.5 151.9h4.5M136.6 144h1.6M138.2 150.7l3.2 8.5h2.7M139.8 144h11.3M149.5 147.1v3.2"/>
<circle cx="71.1" cy="88.7" r="2.01"/>
<circle cx="100.8" cy="108.8" r="1.95"/>
<circle cx="115" cy="108.8" r="1.95"/>
<circle cx="100.8" cy="123" r="1.95"/>
<circle cx="115" cy="123" r="1.95"/>
</g>
<g fill="none" stroke="#000" stroke-width=".36">
<path d="M56.4 179.2h103M56.4 175.3h103v50.5h-103zM111.8 175.3v50.5M127.7 179.2v3.8M143.6 179.2v3.8M56.4 183h103M56.4 190.8h103M56.4 186.9h103M56.4 194.7h103M56.4 198.6h103M102.7 183v42.8M127.7 186.9v38.9"/>
<path d="M143.6 186.9v38.9M56.4 202.5h103M56.4 206.4h103M56.4 218h103M56.4 210.2h103M56.4 214.1h103M56.4 221.9h103"/>
</g>
<g fill="#000">
<path d="M84.9 68.7l3.2-.5v1.1zM93.2 74.3l3.1-.5v1zM97.7 79.3l3.1 .6-3.1 .5zM115 79.9l3.2-.6v1.1zM119.5 73.8l3.2 .5-3.2 .5zM127.8 68.2l3.2 .5-3.2 .6zM55.2 92.8l.6 3.2h-1.1zM70 90.5l1.9 .1zM70.2 86.9l1.9 .1zM70.2 90.6h1.5zM70.2 90.6h1.7zM70.2 86.9h1.7z"/>
<path d="M70.4 86.8l1.5 .1zM70.4 90.6l1.1 .1zM70.4 90.6h1.3zM70.4 86.8h1.3zM70.6 86.7l1.1 .1zM70.6 90.7h.7zM70.6 90.7h.9zM70.6 86.7h.9zM70.8 86.7h.7zM70.8 90.7h.5zM70.8 86.7h.5zM76.3 84.2l.8 7.9h-.8z"/>
<path d="M76.3 84.2l.8 .8v7.1zM77.1 85l7-.8v.8zM76.3 84.2h7.8l-7 .8zM131.8 84.2h7.8l-7.8 .8zM131.8 85l7.8-.8-.8 .8zM138.8 85l.8 7.1h-.8zM138.8 85l.8-.8v7.9zM60.8 101.1l.5 3.2h-1zM65.8 119.8h1.1l-.5 3.2zM66.4 108.8l.5 3.2h-1.1zM116.8 107.9l2.5-2 .5 1zM149 113.9h1.1l-.6 3.2z"/>
<path d="M54.7 135.8h1.1l-.6 3.1zM60.3 127.5h1l-.5 3.2zM149 130.7h1.1l-.6 3.2zM149.5 119.4l.6 3.2h-1.1zM155.1 133.9l.5 3.2h-1.1zM154.5 127.2h1.1l-.5 3.2zM76.3 139.7l.8 7-.8 .8zM76.3 139.7h.8v7zM76.3 147.5l7.8-.8v.8zM76.3 147.5l.8-.8h7zM100 156.9l3.2 .6-3.2 .5zM107.9 157.5l3.2-.6v1.1z"/>
<path d="M117.8 151.4l3.1 .5-3.1 .5zM123.3 151.9l3.2-.5v1zM131.8 146.7h7l-7 .8zM131.8 147.5l7-.8 .8 .8zM137.1 147.7l1.6 2.8-1 .3zM138.8 139.7l.8 7.8-.8-.8zM138.8 139.7h.8v7.8zM149.5 144l.6 3.1h-1.1z"/>
</g>
<g fill="none" stroke="#000" stroke-width=".2">
<path d="M26.1 50.9h163.7M26.2 50.8v9.7M189.7 50.8v9.7M26.1 60.4h163.7M69 88.4h4.1M69 88.8h4.1M69 89h4.1M69.1 88.2h3.9M69.1 89.2h3.9M69.1 89.4h3.9M69.1 88.1h3.9M69.2 89.6h3.7"/>
<path d="M69.2 87.9h3.7M69.3 87.7h3.6M69.3 89.7h3.6M69.4 89.9h3.4M69.4 87.5h3.4M69.5 90.1h3.1M69.5 87.4h3.1M69.6 90.2h2.9M69.6 87.2h2.9M69.7 87.1h2.7M69.7 90.3h2.7M69.9 87h2.3"/>
<path d="M69.9 90.4h2.3M70 90.5h2.1M70 86.9h2.1"/>
</g>
<path d="M69 88.6h4.1" fill="none" stroke="#000" stroke-width=".21"/>
<g font-size="3.9">
<text x="26.4" y="43.5">28-Lead Very Thin Plastic Quad Flat, No Lead Package (P4A) - 4x4 mm Body [VQFN]</text>
<text x="26.4" y="48">With 2.45x2.45 mm Exposed Pad</text>
<text x="76.5" y="171.1">RECOMMENDED LAND PATTERN</text>
</g>
<g font-size="3.2">
<text x="28.4" y="54.6">Note:</text>
<text x="41.1" y="58.3">http://www.microchip.com/packaging</text>
<text x="41.1" y="54.6">For the most current package drawings, please see the Microchip Packaging Specification located at</text>
<text x="106.1" y="69.9">C1</text>
<text x="106.1" y="75.5">X2</text>
<text x="105.7" y="81">EV</text>
<text x="87.6" y="85.9">28</text>
<text x="147.2" y="95.5">ØV</text>
<text x="76.3" y="99.8">1</text>
<text x="76.3" y="107.3">2</text>
<text x="154.3" y="111.8">G2</text>
<text x="53.2" y="117">C2 Y2 EV</text>
<text x="159.9" y="125.1">G1</text>
<text x="147.8" y="140.1">Y1</text>
<text x="132.7" y="153">X1</text>
<text x="91.8" y="158.6">E</text>
<text x="145.8" y="160.3">SILK SCREEN</text>
</g>
<g font-size="2.9">
<text x="104.3" y="178.2">Units</text>
<text x="126" y="178.2">MILLIMETERS</text>
<text x="89" y="182.1">Dimension Limits</text>
<text x="117.1" y="182.1">MIN</text>
<text x="132.3" y="182.1">NOM</text>
<text x="148.4" y="182.1">MAX</text>
<text x="57.3" y="189.9">Center Pad Width</text>
<text x="57.3" y="186">Contact Pitch</text>
<text x="105.5" y="189.9">X2</text>
<text x="106.3" y="186">E</text>
<text x="129.5" y="186">0.40 BSC</text>
<text x="148.7" y="189.9">2.50</text>
<text x="57.3" y="193.8">Center Pad Length</text>
<text x="57.3" y="197.7">Contact Pad Spacing</text>
<text x="105.4" y="197.7">C1</text>
<text x="105.5" y="193.8">Y2</text>
<text x="132.8" y="197.7">3.90</text>
<text x="148.7" y="193.8">2.50</text>
<text x="57.3" y="201.6">Contact Pad Spacing</text>
<text x="105.4" y="201.6">C2</text>
<text x="132.8" y="201.6">3.90</text>
<text x="57.3" y="209.3">Contact Pad Length (X28)</text>
<text x="57.3" y="205.4">Contact Pad Width (X28)</text>
<text x="105.5" y="209.3">Y1</text>
<text x="105.5" y="205.4">X1</text>
<text x="148.7" y="209.3">0.85</text>
<text x="148.7" y="205.4">0.20</text>
<text x="57.3" y="213.2">Contact Pad to Center Pad (X28)</text>
<text x="105.3" y="213.2">G1</text>
<text x="132.8" y="213.2">0.30</text>
<text x="57.3" y="217.1">Contact Pad to Contact Pad (X24)</text>
<text x="57.3" y="221">Thermal Via Diameter</text>
<text x="105.3" y="217.1">G2</text>
<text x="106.3" y="221">V</text>
<text x="117" y="217.1">0.20</text>
<text x="132.8" y="221">0.33</text>
<text x="57.3" y="224.9">Thermal Via Pitch</text>
<text x="105.3" y="224.9">EV</text>
<text x="132.8" y="224.9">1.20</text>
<text x="34" y="228.3">Notes:</text>
<text x="34" y="232.9">1. Dimensioning and tolerancing per ASME Y14.5M</text>
<text x="43.6" y="236.9">BSC: Basic Dimension. Theoretically exact value shown without tolerances.</text>
<text x="34" y="241">2. For best soldering results, thermal vias, if used, should be filled or tented to avoid solder loss during</text>
<text x="38.1" y="244.3">reflow process</text>
<text x="125.1" y="251.7">Microchip Technology Drawing C04-3114 Rev A</text>
<text x="26.6" y="261.3">© 2022 Microchip Technology Inc.</text>
</g>
</svg>
